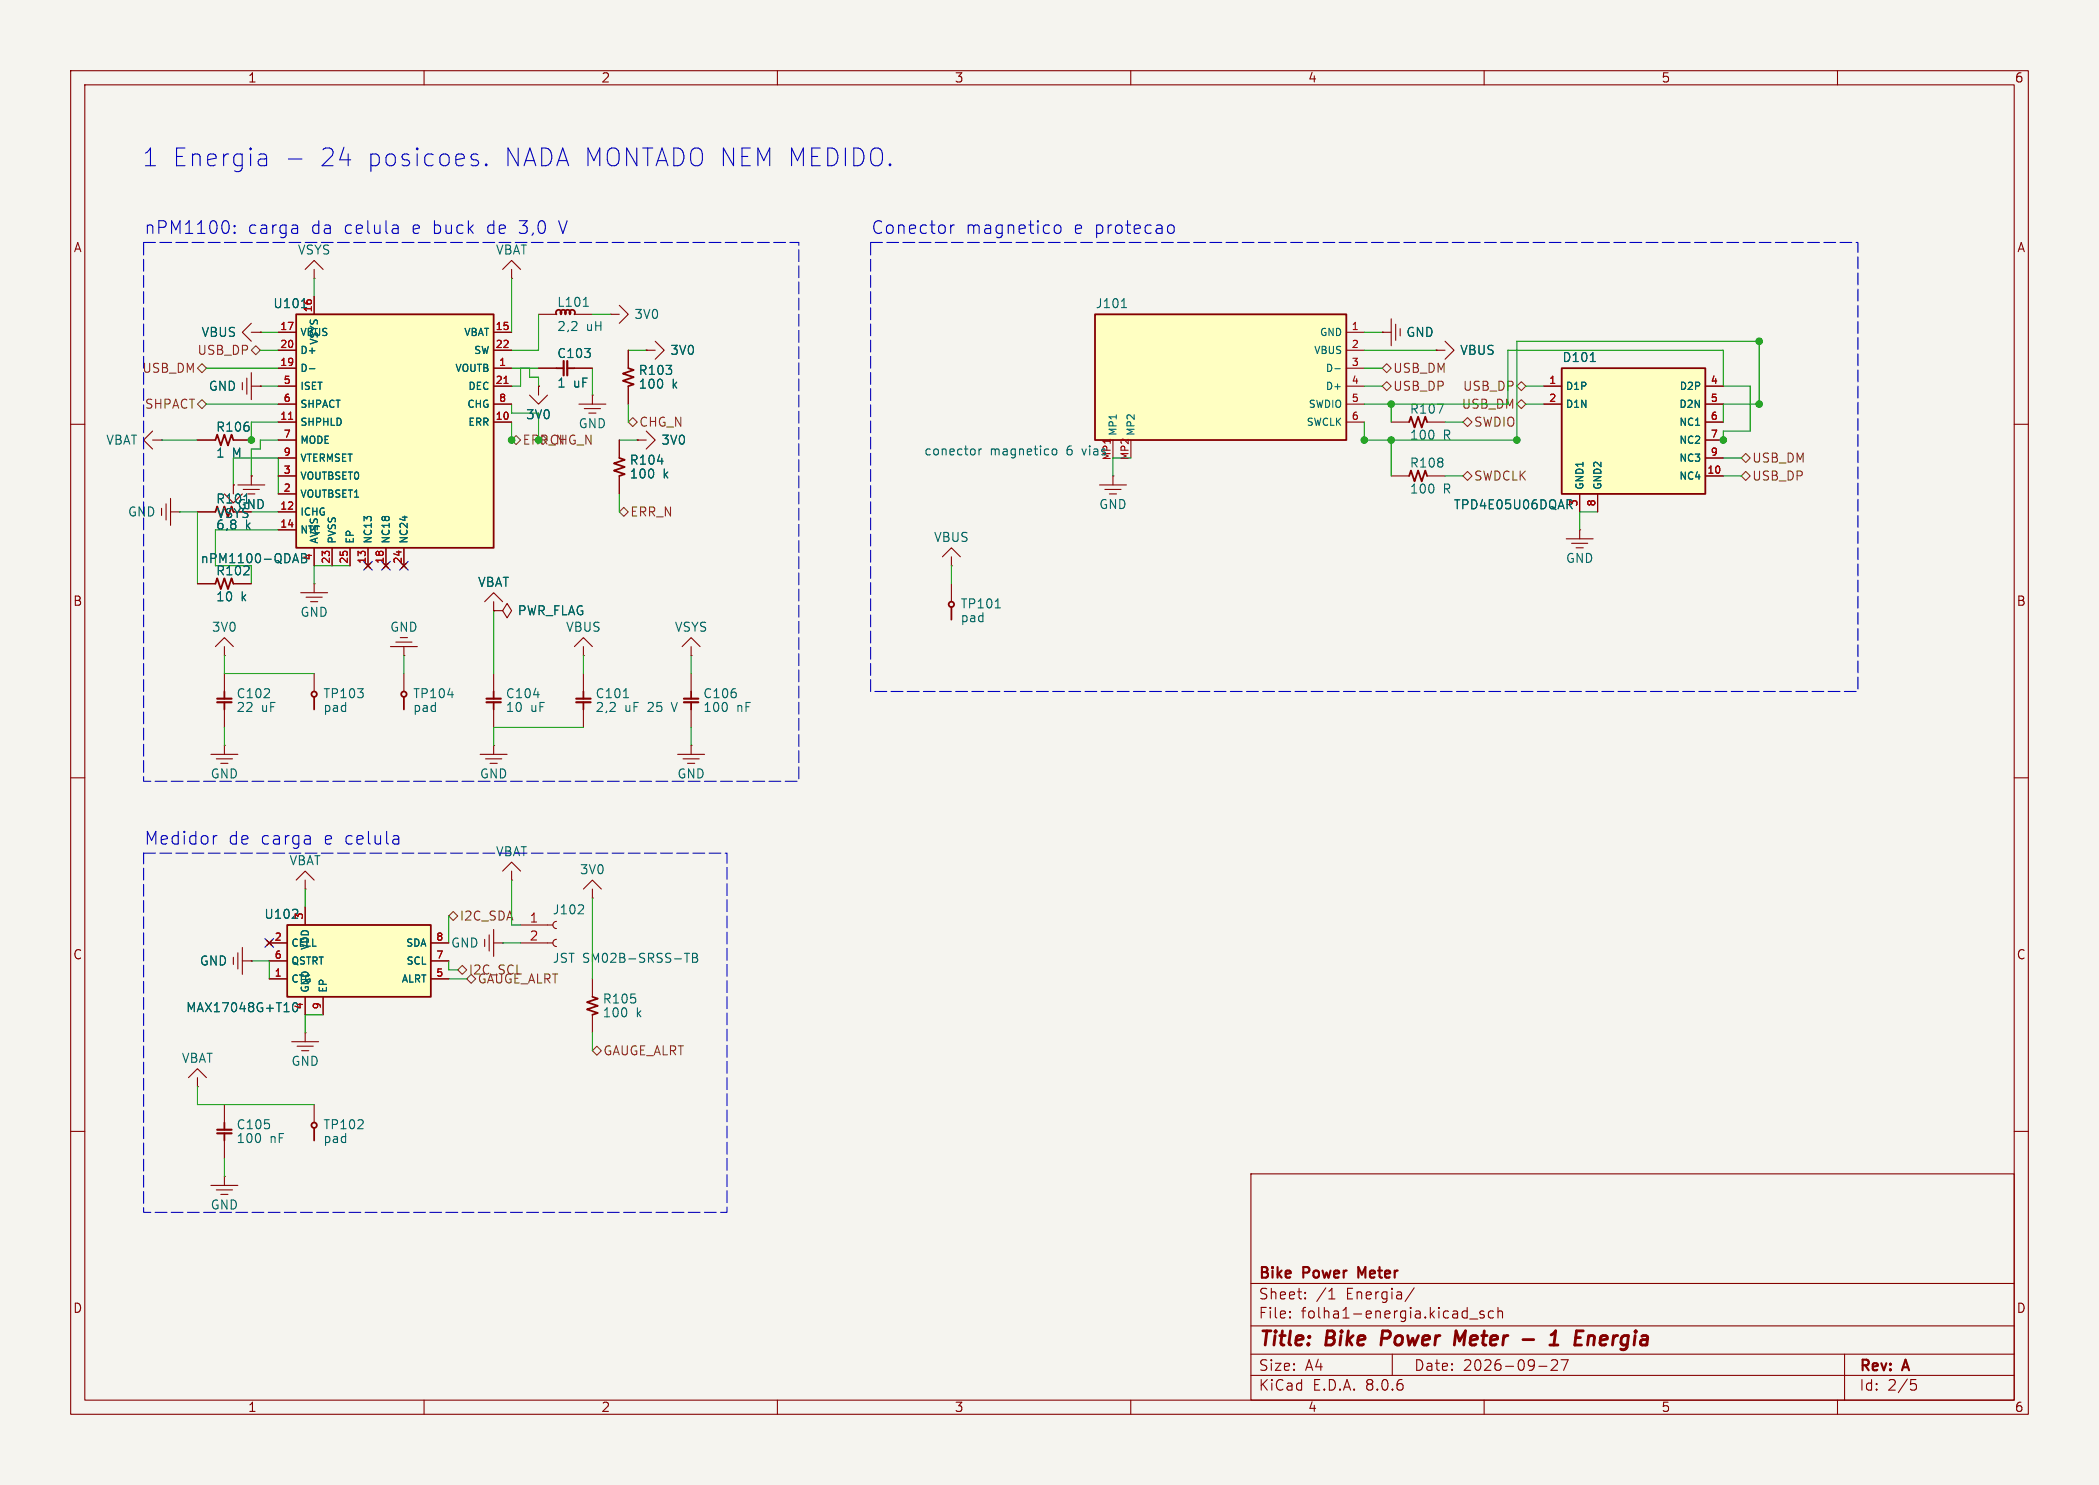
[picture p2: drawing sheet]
<svg xmlns="http://www.w3.org/2000/svg" width="297mm" height="210mm" viewBox="0 0 297 210" stroke-linecap="round" stroke-linejoin="round" font-family="sans-serif">
<path d="M0 0h297v210h-297z" fill="#f5f4ef" stroke="#f5f4ef" stroke-width=".14"/>
<g fill="none" stroke="#840000" stroke-width=".15">
<path d="M10 10h277v190h-277zM12 12h273v186h-273zM60 10v2M110 10v2M160 10v2M210 10v2M260 10v2M10 60h2M34.3 54.1v1M34.9 53.5v2.3M35.6 45.7l-1.3 1.3 1.3 1.3M35.6 52.7v3.8"/>
<path d="M35.6 47h1.2M35.6 54.6h1.2M36.8 47h.1M36.8 54.6h.1M76.2 44.5h2.5M76.2 52.1h2.5M81.3 44.5h2.5M81.3 52.1h2.5M81.9 57.2h3.8M82.7 57.8h2.3M83.3 58.4h1M83.8 55.9h.1"/>
<path d="M83.8 55.9v1.3M86.4 44.5h.1M86.4 44.5h1.2M87.6 43.2l1.3 1.3-1.3 1.2M285 60h2M21.6 61l-1.3 1.2 1.3 1.3M21.6 62.2h1.3M22.9 62.2h.1M22.9 71.9v1M23.5 71.2v2.3M24.1 72.4h1.3M24.1 70.5v3.8"/>
<path d="M25.4 72.4h.1M27.9 72.4h2.6M27.9 62.2h2.6M33 68.6h.1M33 62.2h2.6M33 68.6v1.3M33.7 68.6h3.8M34.4 69.2h2.3M35.1 69.9h1M35.6 67.3h.1M35.6 67.3v1.3M87.6 62.2v2.6"/>
<path d="M87.6 67.3v2.6M27.9 82.6h2.6M30.5 91.4l1.2-1.2 1.3 1.2M31.7 92.7h.1M31.7 91.4v1.3M33 82.6h2.6M42.5 83.8h3.9M43.3 84.5h2.3M43.9 85.1h1.1M44.4 82.6h.1M44.4 82.6v1.2M68.6 85.1l1.2-1.3 1.3 1.3"/>
<path d="M69.8 86.4h.1M69.8 85.1v1.3M69.8 86.4h1.3M71.8 85.3l.6 1.1-.6 1-.7-1zM82.5 95.3v2.5M10 110h2M82.5 100.3v2.6M95.9 106.7h3.8M96.6 107.3h2.3M97.3 108h1M97.8 105.4h.1M97.8 105.4v1.3"/>
<path d="M285 110h2M71.1 123.2l1.3-1.3 1.3 1.3M72.4 124.5h.1M72.4 123.2v1.3M10 160h2M285 160h2M177 166h108v32h-108zM60 198v2M110 198v2M160 198v2M177 194.5h108M177 191.5h108"/>
<path d="M177 187.5h108M177 181.5h108M182.5 186.3h.1l-.1 .1M182.5 186.3v.1M182.5 185.5v.1M182.5 185.5h.1l-.1 .1M184.7 183.6v.1M184.7 183.6h-.1l.1 .1M184.7 182.8v.1M184.7 182.8h-.1l.1 .1M188 183.7h.9M188.2 182.6l.3-.4v1.5"/>
<path d="M197 191.5v3M200.1 182.1l-1.3 2M208 186.5h1.1M210 185.5l-.4-.1-.2 .2 .1 .2 .5 .2v.1v.2l-.2 .1-.4-.1M210 198v2M211.3 185.5l-.4-.1-.3 .3v.4l.1 .2 .2 .1 .4-.1M212 185.5a.37 .37 0 0 1 .6 .1v.8M212 184.9v1.5M217.7 193.2h1.2M219.5 192.4l.2-.1 .5 .1a.41 .41 0 0 1 .1 .5l-.8 .9h.9M220.9 192.3h1l-.7 1.5M260 198v2"/>
<path d="M261 191.5v6.5M270.4 195.1h.7M270.5 195.7h.4l.3 .3v.3l-.2 .2-.5 .1"/>
</g>
<path d="M195.6 188.2l-.2 2M207.4 188.2l-.9 1.4-.5-1.4-.2 2M215.5 189.4h1.5M219.3 190.2h1.1M219.5 188.8l.6-.6-.2 2M225.1 188.9l.5 .1v.2l-.1 1" fill="none" stroke="#840000" stroke-width=".4"/>
<path d="M192.7 180.3l-.5-1.1v1.5" fill="none" stroke="#840000" stroke-width=".3"/>
<path d="M78.7 44.5v-.5l.4-.2 .3 .2v.5l-.1-.4 .3-.3h.2l.2 .2 .1 .2-.1 .3-.1-.3 .1-.3 .3-.1 .2 .1 .2 .2-.1 .4v-.3v-.2l.2-.2h.3l.2 .3v.4M78.7 52.1h1.1M80.3 52.1h1M30.5 62.2l.2-.7 .5 1.5 .5-1.5 .6 1.5 .5-1.5 .2 .7M87.6 64.8l.8 .2-1.5 .5 1.5 .5-1.5 .5 1.5 .6-.8 .2M30.5 82.6l.2-.8 .5 1.5 .5-1.5 .6 1.5 .5-1.5 .2 .8M82.5 97.8v1M82.5 99.3v1" fill="none" stroke="#840000" stroke-width=".25"/>
<path d="M82.5 43.3h.8M93 65.2h.8M88.2 98.7h.7" fill="none" stroke="#006464" stroke-width=".15"/>
<path d="M79.8 51.1v2M80.3 51.1v2M81.5 98.8h2.1M81.5 99.3h2.1" fill="none" stroke="#840000" stroke-width=".31"/>
<path d="M154.9 44.5h35.6v17.7h-35.6z" fill="#ffffc2"/>
<path d="M154.9 44.5h35.6v17.7h-35.6z" fill="none" stroke="#840000" stroke-width=".25"/>
<path d="M190.5 47h2.5M190.5 49.5h2.5M190.5 52.1h2.5M190.5 54.6h2.5M190.5 57.2h2.5M190.5 59.7h2.5M157.5 62.2v2.6M160 62.2v2.6" fill="none" stroke="#840000" stroke-width=".15"/>
<path d="M158.7 43.5h.7M188.9 52.1h.7M138.5 63.5v.8M138.9 63.5h-.3l-.1 .2M148.9 63.6l.2-.1 .4 .1v.5l-.1 .2h-.3l-.2-.1z" fill="none" stroke="#006464" stroke-width=".15"/>
<path d="M40.6 130.8h20.4v10.2h-20.4z" fill="#ffffc2"/>
<g fill="none" stroke="#840000" stroke-width=".25">
<path d="M134.6 85.9v1.7M40.6 130.8h20.4v10.2h-20.4z"/>
<circle cx="134.6" cy="85.5" r=".38"/>
</g>
<g fill="none" stroke="#840000" stroke-width=".15">
<path d="M133.3 78.7l1.3-1.2 1.3 1.2M134.6 78.7v1.3M134.6 80h.1M134.6 82.6v2.5M37.7 133l.8 .7M38.1 138.4h2.5M38.1 133.4h2.5M38.1 135.9h2.5M38.5 133l-.8 .7M43.2 128.3v2.5M61 138.4h2.5M61 133.4h2.5"/>
<path d="M61 135.9h2.5M43.2 141v2.5M45.7 141v2.5"/>
</g>
<path d="M140.8 86h.8M41.3 129.9h.8M42.1 128.7v.3M41.5 142v.8" fill="none" stroke="#006464" stroke-width=".15"/>
<path d="M221 52.1h20.3v17.8h-20.3z" fill="#ffffc2"/>
<g fill="none" stroke="#840000" stroke-width=".25">
<path d="M199.4 59.7l.2-.8 .6 1.6 .5-1.6 .5 1.6 .5-1.6 .2 .8M221 52.1h20.3v17.8h-20.3zM199.4 67.3l.2-.8 .6 1.6 .5-1.6 .5 1.6 .5-1.6 .2 .8M31.7 158.8v1M44.4 159.5v1.8M83.8 141l.8 .2-1.5 .5 1.5 .5-1.5 .5 1.5 .6-.8 .2M31.7 160.3v1"/>
<circle cx="44.5" cy="159.1" r=".38"/>
</g>
<g fill="none" stroke="#840000" stroke-width=".15">
<path d="M43.2 38.1l1.2-1.3 1.3 1.3M44.4 39.4h.1M44.4 38.1v1.3M71.1 38.1l1.3-1.3 1.3 1.3M72.4 39.4h.1M72.4 38.1v1.3M74.9 55.9l1.3 1.3 1.3-1.3M76.2 54.6h.1M76.2 54.6v1.3M195.6 47h.1M195.6 47h1.2M196.8 59.7h2.6"/>
<path d="M196.8 45.1v3.8M197.5 45.8v2.3M198.1 46.5v1M201.9 59.7h2.6M203.2 49.5h.1M203.2 49.5h1.3M204.5 48.3l1.2 1.2-1.2 1.3M218.4 54.6h2.6M218.4 57.2h2.6M241.3 54.6h2.5M241.3 57.2h2.5M241.3 59.7h2.5"/>
<path d="M155.6 68.6h3.8M156.3 69.2h2.3M157 69.9h1M157.5 67.3h.1M157.5 67.3v1.3M196.8 67.3h2.6M201.9 67.3h2.6M221.6 76.2h3.8M222.4 76.8h2.3M223 77.5h1M223.5 74.9h.1M223.5 69.9v2.5"/>
<path d="M223.5 74.9v1.3M226.1 69.9v2.5M241.3 67.3h2.5M241.3 62.2h2.5M241.3 64.8h2.5M33 135.4v1M33.7 134.7v2.3M34.3 134v3.8M34.3 135.9h1.3M35.6 135.9h.1M41.9 124.5l1.3-1.3 1.2 1.3M43.2 125.7h.1"/>
<path d="M43.2 124.5v1.2M68.6 132.8v1.1M69.2 132.2v2.3M69.8 133.4h1.3M69.8 131.4v3.9M71.1 133.4h.1M73.7 133.4h4.5M73.7 130.8h4.5M78.7 132.8a.51 .51 0 0 0-.5 .6 .51 .51 0 0 0 .5 .5M78.7 130.3a.51 .51 0 0 0-.5 .5 .51 .51 0 0 0 .5 .5M82.5 125.7l1.3-1.2 1.3 1.2M83.8 127h.1"/>
<path d="M83.8 125.7v1.3M83.8 138.4v2.6M26.7 152.4l1.2-1.3 1.3 1.3M27.9 153.7h.1M27.9 152.4v1.3M31.7 156.2v2.6M44.4 156.2v2.6M83.8 143.5v2.6M29.8 167.6h3.9M30.6 168.3h2.3M31.2 168.9h1.1M31.7 166.4h.1"/>
<path d="M31.7 161.3v2.5M31.7 166.4v1.2"/>
</g>
<path d="M203.4 57.2h.8l-.5 1.2M225 51.1h.7M221.7 70.7h.5M221.7 71.3h.5M82.4 128l.2 .2-.1 .3-.7 .7h.8M96.8 134.8h.8M97.2 134.8v1.3M98 134.8h.4l.2 .1 .1 .3-.3 .2a.34 .34 0 0 1 .3 .3 .34 .34 0 0 1-.2 .4h-.5zM98 135.4h.4" fill="none" stroke="#006464" stroke-width=".15"/>
<path d="M30.7 159.8h2.1M30.7 160.3h2.1" fill="none" stroke="#840000" stroke-width=".31"/>
<path d="M41.9 44.5h27.9v33h-27.9z" fill="#ffffc2"/>
<g fill="none" stroke="#840000" stroke-width=".25">
<path d="M41.9 44.5h27.9v33h-27.9zM88.9 52.1l.8 .2-1.6 .5 1.6 .5-1.6 .5 1.6 .6-.8 .2M31.7 97.8v1M31.7 99.3v1M44.4 98.6v1.7M57.1 98.6v1.7M69.8 97.8v1M69.8 99.3v1M97.8 97.8v1M97.8 99.3v1"/>
<circle cx="44.5" cy="98.2" r=".38"/>
<circle cx="57.2" cy="98.2" r=".38"/>
</g>
<g fill="none" stroke="#840000" stroke-width=".15">
<path d="M36.8 47h.1M36.8 54.6h.1M39.4 52.1h2.5M39.4 59.7h2.5M39.4 47h2.5M39.4 49.5h2.5M39.4 54.6h2.5M39.4 57.2h2.5M44.4 41.9v2.6M69.8 52.1h2.6M69.8 59.7h2.6M69.8 47h2.6"/>
<path d="M69.8 49.5h2.6M69.8 54.6h2.6M69.8 57.2h2.6M76.2 54.6h.1M76.2 52.1h2.5M81.3 52.1h2.5M88.9 49.5v2.6M88.9 54.6v2.6M91.4 49.5h.1M91.4 49.5h1.3M92.7 48.3l1.3 1.2-1.3 1.3M195.6 47h.1"/>
<path d="M203.2 49.5h.1M218.4 54.6h2.6M218.4 57.2h2.6M241.3 59.7h2.5M241.3 54.6h2.5M241.3 57.2h2.5M27.9 72.4h2.6M27.9 62.2h2.6M33 68.6h.1M33 62.2h2.6M35.6 67.3h.1M39.4 72.4h2.5"/>
<path d="M39.4 74.9h2.5M39.4 69.9h2.5M39.4 67.3h2.5M39.4 62.2h2.5M39.4 64.8h2.5M44.4 77.5v2.5M47 77.5v2.5M49.5 77.5v2.5M51.7 79.6l.8 .8M52.1 77.5v2.5M52.5 79.6l-.8 .8M54.2 79.6l.8 .8"/>
<path d="M54.6 77.5v2.5M55 79.6l-.8 .8M56.8 79.6l.7 .8M57.1 77.5v2.5M57.5 79.6l-.7 .8M87.6 62.2v2.6M87.6 67.3v2.6M90.2 62.2h.1M90.2 62.2h1.2M91.4 61l1.3 1.2-1.3 1.3M223.5 69.9v2.5M226.1 69.9v2.5"/>
<path d="M241.3 67.3h2.5M241.3 62.2h2.5M241.3 64.8h2.5M27.9 82.6h2.6M31.7 95.3v2.5M33 82.6h2.6M44.4 95.3v2.5M55.2 91.4h3.9M56 90.8h2.3M57.1 92.7h.1M57.1 91.4v1.3M57.1 95.3v2.5"/>
<path d="M69.8 86.4h.1M69.8 95.3v2.5M81.3 91.4l1.2-1.2 1.3 1.2M82.5 92.7h.1M82.5 91.4v1.3M96.5 91.4l1.3-1.2 1.3 1.2M97.8 92.7h.1M97.8 91.4v1.3M97.8 95.3v2.5M29.8 106.7h3.9M30.6 107.3h2.3M31.2 108h1.1"/>
<path d="M31.7 105.4h.1M31.7 100.3v2.6M31.7 105.4v1.3M67.9 106.7h3.9M68.7 107.3h2.3M69.3 108h1.1M69.8 105.4h.1M69.8 100.3v2.6M69.8 105.4v1.3M97.8 100.3v2.6M35.6 135.9h.1M37.7 133l.8 .7"/>
<path d="M38.1 138.4h2.5M38.1 133.4h2.5M38.1 135.9h2.5M38.5 133l-.8 .7M43.2 128.3v2.5M61 138.4h2.5M61 133.4h2.5M61 135.9h2.5M41.3 147.3h3.8M42 148h2.3M42.7 148.6h1M43.2 146.1h.1"/>
<path d="M43.2 141v2.5M43.2 146.1v1.2M45.7 141v2.5"/>
</g>
<path d="M40.8 59.3h.6M71.3 54.2h.6" fill="none" stroke="#a90000" stroke-width=".15"/>
<g fill="none" stroke="#006464" stroke-width=".15">
<path d="M42.7 43.5h.7M43.8 52.1h.8M225 51.1h.7M41.5 79.2h.6M41.8 78.3l.4 1.3M42.7 78.9h.4M43.1 78.3h-.4v1.3h.5M93 65.2h.8M221.7 70.7h.5M221.7 71.3h.5M63.4 98.2h.7M75.5 98.2h.8"/>
<path d="M41.3 129.9h.8M42.1 128.7v.3M41.5 142v.8"/>
</g>
<path d="M30.7 98.8h2.1M30.7 99.3h2.1M68.8 98.8h2.1M68.8 99.3h2.1M96.8 98.8h2M96.8 99.3h2" fill="none" stroke="#840000" stroke-width=".31"/>
<g fill="none" stroke="#725600" stroke-width=".15">
<path d="M27.9 57.2l.7-.7 .6 .7-.6 .6zM28.6 51.4l.6 .7-.6 .6-.7-.6zM35.6 49.5l.6-.6 .6 .6-.6 .7zM88.9 59.7l.6-.6 .7 .6-.7 .6zM195.6 52.1l.6-.7 .6 .7-.6 .6zM195.6 54.6l.6-.6 .6 .6-.6 .6zM207 59.7l.6-.6 .7 .6-.7 .6zM214.6 57.2l.7-.7 .6 .7-.6 .6zM215.3 54l.6 .6-.6 .6-.7-.6zM72.4 62.2l.6-.6 .7 .6-.7 .7zM88.3 71.8l.6 .6-.6 .6-.7-.6zM207 67.3l.6-.6 .7 .6-.7 .6z"/>
<path d="M246.4 64.8l.6-.7 .6 .7-.6 .6zM246.4 67.3l.6-.6 .6 .6-.6 .6zM63.5 129.5l.6-.6 .7 .6-.7 .7zM64.8 137.2l.6-.7 .6 .7-.6 .6zM66.7 137.8l.6 .6-.6 .7-.7-.7zM83.8 148.6l.7-.6 .6 .6-.6 .6z"/>
</g>
<g fill="none" stroke="#0000c2" stroke-width=".15">
<path d="M32.3 31.6l.1 .3-.1 .8M33.2 32.8l.1 .1-.1 .1M33.2 32.8l-.1 .1 .1 .1M33.2 31.9v.2M33.2 32.8v.2M33.2 31.9l.1 .1-.1 .1M33.2 31.9l-.1 .1 .1 .1M37.4 21.8l.2 .1 .1 .2v1.3M37.7 23.3l-.2 .1h-.6M37.7 22.4l-.2 .1h-.6M40.8 22.5h1.9M42 31.9l.1 .2v.9"/>
<path d="M42.1 32.9l-.2 .1M42.1 32.2l-.2 .1M56.1 31.8l.2 .3v.9M56.3 32.9l-.6 .1M56.3 32.2l-.6 .1M67 22.6l.6 .1 .1 .4-.1 .2-.2 .1h-.5M67 21.8l.6 .1M68.8 23.2l.1 .1-.1 .1M68.8 23.2l-.1 .1 .1 .1M68.8 23.2v.2M134.5 31.8v1.2M135 31.8a.46 .46 0 0 0-.5 .4"/>
<path d="M149.3 32a.49 .49 0 0 1 .4-.2 .49 .49 0 0 1 .4 .4v.5a.49 .49 0 0 1-.5 .3 .49 .49 0 0 1-.4-.3zM165.4 31.9a.49 .49 0 0 1 .7 .3v.5a.49 .49 0 0 1-.7 .2M30.7 118.2a.46 .46 0 0 0-.5 .3M56.2 118.2l.2 .2v1M56.4 119.3l-.2 .1M56.4 118.6l-.2 .1"/>
</g>
<path d="M20.3 34.3h92.7v76.2h-92.7zM123.2 34.3h139.7v63.5h-139.7zM20.3 120.7h82.6v50.8h-82.6z" fill="none" stroke="#0000c2" stroke-width=".15" stroke-dasharray="1.7 .6"/>
<g fill="none" stroke="#009600" stroke-width=".15">
<path d="M44.4 39.4v2.5M72.4 39.4v7.6M29.2 52.1h10.2M29.2 57.2h10.2M36.8 47h2.6M36.8 49.5h2.6M36.8 54.6h2.6M39.4 59.7h-3.8v2.5M72.4 57.2v1.2h3.8v3.8M72.4 59.7v2.5M72.4 52.1h3.8M73.7 52.1v2.5h-1.3"/>
<path d="M74.9 52.1v1.2h1.3v1.3M76.2 44.5v5h-3.8M83.8 52.1v3.8M83.8 44.5h2.6M88.9 49.5h2.5M88.9 57.2v2.5M193 47h2.6M193 49.5h10.2M193 57.2h20.4v-7.7h30.4v5.1h3.8v6.4h-3.8v1.2M193 52.1h2.6M193 54.6h2.6M193 59.7v2.5"/>
<path d="M196.8 57.2v2.5M204.5 59.7h2.5M215.9 54.6h2.5M215.9 57.2h2.5M248.9 57.2h.1M248.9 48.3h.1M248.9 57.2h-5.1v2.5M248.9 48.3h-34.3v13.9M248.9 48.3v8.9M22.9 62.2h5M25.4 72.4h2.5v10.2M33 68.6v-3.8h6.4v5.1"/>
<path d="M35.6 62.2h.1M35.6 72.4h3.8M39.4 62.2h-2.6v1.3h-1.2v3.8M39.4 74.9h-8.9v5.1h5.1v2.6M72.4 62.2h.1M87.6 62.2h2.6M87.6 69.9v2.5M160 64.8h-2.5v2.5M193 62.2h.1M193 62.2h21.6M196.8 62.2v5.1M204.5 67.3h2.5"/>
<path d="M214.6 62.2h.1M226.1 72.4h-2.6v2.5M243.8 62.2h.1M243.8 64.8h2.6M243.8 67.3h2.6M31.7 92.7v2.6h12.7M49.5 80h-5.1v2.6M57.1 92.7v2.6M69.8 86.4v8.9M82.5 92.7v2.6M97.8 92.7v2.6M134.6 80v2.6"/>
<path d="M31.7 102.9v2.5M82.5 102.9h-12.7v2.5M97.8 102.9v2.5M35.6 135.9h2.5v2.5M43.2 125.7v2.6M63.5 138.4h2.5M63.5 129.5v3.9M63.5 135.9v1.3h1.3M71.1 133.4h2.6M72.4 124.5v6.3h1.3M83.8 127v11.4M27.9 153.7v2.5h16.5"/>
<path d="M45.7 143.5h-2.5v2.6M83.8 146.1v2.5M31.7 163.8v2.6"/>
</g>
<path d="M51.5 79.4l1.2 1.2M52.7 79.4l-1.2 1.2M54 79.4l1.2 1.2M55.2 79.4l-1.2 1.2M56.5 79.4l1.3 1.2M57.8 79.4l-1.3 1.2M37.5 132.7l1.2 1.3M38.7 132.7l-1.2 1.3" fill="none" stroke="#000084" stroke-width=".15"/>
<g fill="#009600" stroke="#009600" stroke-width=".15">
<circle cx="72.4" cy="62.2" r=".46"/>
<circle cx="35.6" cy="62.2" r=".46"/>
<circle cx="243.8" cy="62.2" r=".46"/>
<circle cx="248.9" cy="57.2" r=".46"/>
<circle cx="248.9" cy="48.3" r=".46"/>
<circle cx="214.6" cy="62.2" r=".46"/>
<circle cx="196.8" cy="62.2" r=".46"/>
<circle cx="193" cy="62.2" r=".46"/>
<circle cx="196.8" cy="57.2" r=".46"/>
</g>
<g font-size="3.5" fill="#0000c2">
<text x="20" y="23.8">1 Energia</text>
<text x="45" y="23.8">24</text>
<text x="51.6" y="23.8">posicoes.</text>
<text x="71" y="23.8">NADA MONTADO NEM MEDIDO.</text>
</g>
<g font-size="2.8" fill="#840000">
<text x="178" y="190.9">Title:</text>
<text x="187.7" y="190.9">Bike</text>
<text x="196.3" y="190.9">Power</text>
<text x="207.4" y="190.9">Meter</text>
<text x="222.7" y="190.9">1</text>
<text x="226.9" y="190.9">Energia</text>
</g>
<g font-size="2.5" fill="#0000c2">
<text x="20.3" y="33.2">nPM1100:</text>
<text x="35" y="33.2">carga</text>
<text x="44" y="33.2">da</text>
<text x="48.7" y="33.2">celula</text>
<text x="58.4" y="33.2">e buck</text>
<text x="69.2" y="33.2">de</text>
<text x="73.8" y="33.2">3,0</text>
<text x="79.6" y="33.2">V</text>
<text x="123.2" y="33.2">Conector</text>
<text x="136.6" y="33.2">magnetico</text>
<text x="151.9" y="33.2">e protecao</text>
<text x="20.3" y="119.6">Medidor</text>
<text x="32.2" y="119.6">de</text>
<text x="36.9" y="119.6">carga</text>
<text x="45.9" y="119.6">e celula</text>
</g>
<g font-size="2.1" fill="#840000">
<text x="178" y="184">Sheet:</text>
<text x="178" y="181.2">Bike</text>
<text x="184.5" y="181.2">Power</text>
<text x="186.2" y="184">/1</text>
<text x="190.5" y="184">Energia/</text>
<text x="192.8" y="181.2">Meter</text>
<text x="178" y="186.7">File:</text>
<text x="184.1" y="186.7">folha1-energia.kicad_sch</text>
<text x="178" y="196.9">KiCad</text>
<text x="178" y="194.1">Size:</text>
<text x="184.7" y="194.1">A4</text>
<text x="185.7" y="196.9">E.D.A.</text>
<text x="193.3" y="196.9">8.0.6</text>
<text x="200" y="194.1">Date:</text>
<text x="207" y="194.1">2026-09-27</text>
<text x="263" y="194.3">Rev:</text>
<text x="263" y="196.9">Id:</text>
<text x="267.1" y="196.9">2/5</text>
<text x="269.4" y="194.3">A</text>
</g>
<g font-size="1.8" fill="#840000">
<text x="35" y="11.9">1</text>
<text x="85" y="11.9">2</text>
<text x="135" y="11.9">3</text>
<text x="185" y="11.9">4</text>
<text x="235" y="11.9">5</text>
<text x="285" y="11.9">6</text>
<text x="10.3" y="35.9">A</text>
<text x="285.3" y="35.9">A</text>
<text x="10.3" y="85.9">B</text>
<text x="285.3" y="85.9">B</text>
<text x="10.3" y="135.9">C</text>
<text x="285.3" y="135.9">C</text>
<text x="10.3" y="185.9">D</text>
<text x="285.3" y="185.9">D</text>
<text x="35" y="199.9">1</text>
<text x="85" y="199.9">2</text>
<text x="135" y="199.9">3</text>
<text x="185" y="199.9">4</text>
<text x="235" y="199.9">5</text>
<text x="285" y="199.9">6</text>
</g>
<g font-size="1.8" fill="#006464">
<text x="42.1" y="36.2">VSYS</text>
<text x="70.1" y="36.2">VBAT</text>
<text x="28.4" y="47.9">VBUS</text>
<text x="38.6" y="43.8">U101</text>
<text x="78.7" y="47">2,2</text>
<text x="78.7" y="43.6">L101</text>
<text x="82.9" y="47">uH</text>
<text x="89.7" y="45.3">3V0</text>
<text x="154.9" y="43.8">J101</text>
<text x="198.9" y="47.9">GND</text>
<text x="78.7" y="50.8">C103</text>
<text x="90.3" y="53.2">R103</text>
<text x="94.7" y="50.4">3V0</text>
<text x="206.5" y="50.4">VBUS</text>
<text x="221" y="51.4">D101</text>
<text x="29.4" y="55.5">GND</text>
<text x="74.3" y="59.5">3V0</text>
<text x="78.7" y="55">1</text>
<text x="81.1" y="55">uF</text>
<text x="90.3" y="55.2">100</text>
<text x="95.1" y="55.2">k</text>
<text x="199.4" y="58.7">R107</text>
<text x="14.9" y="63.1">VBAT</text>
<text x="30.5" y="61.3">R106</text>
<text x="30.5" y="64.9">1</text>
<text x="32.9" y="64.9">M</text>
<text x="81.8" y="60.8">GND</text>
<text x="89" y="65.9">R104</text>
<text x="93.5" y="63.1">3V0</text>
<text x="130.7" y="64.6">conector</text>
<text x="140.1" y="64.6">magnetico</text>
<text x="151" y="64.6">6</text>
<text x="153.4" y="64.6">vias</text>
<text x="199.4" y="62.4">100</text>
<text x="204.2" y="62.4">R</text>
<text x="30.5" y="71.4">R101</text>
<text x="89" y="67.9">100</text>
<text x="93.8" y="67.9">k</text>
<text x="199.4" y="66.3">R108</text>
<text x="199.4" y="70">100</text>
<text x="204.2" y="70">R</text>
<text x="18" y="73.3">GND</text>
<text x="30.5" y="75.1">6,8</text>
<text x="30.6" y="73.5">VSYS</text>
<text x="33.5" y="72.2">GND</text>
<text x="34.7" y="75.1">k</text>
<text x="132.1" y="76.8">VBUS</text>
<text x="155.4" y="72.2">GND</text>
<text x="205.6" y="72.2">TPD4E05U06DQAR</text>
<text x="28.3" y="79.9">nPM1100-QDAB</text>
<text x="30.5" y="81.6">R102</text>
<text x="67.5" y="83.2">VBAT</text>
<text x="221.5" y="79.8">GND</text>
<text x="29.9" y="89.5">3V0</text>
<text x="30.5" y="85.3">10</text>
<text x="34.1" y="85.3">k</text>
<text x="42.4" y="87.4">GND</text>
<text x="55.1" y="89.5">GND</text>
<text x="73.2" y="87.2">PWR_FLAG</text>
<text x="80" y="89.5">VBUS</text>
<text x="95.4" y="89.5">VSYS</text>
<text x="135.8" y="86.2">TP101</text>
<text x="135.8" y="88.2">pad</text>
<text x="33.4" y="98.9">C102</text>
<text x="33.4" y="100.9">22</text>
<text x="37" y="100.9">uF</text>
<text x="45.7" y="98.9">TP103</text>
<text x="45.7" y="100.9">pad</text>
<text x="58.4" y="98.9">TP104</text>
<text x="58.4" y="100.9">pad</text>
<text x="71.5" y="98.9">C104</text>
<text x="71.5" y="100.9">10</text>
<text x="75.1" y="100.9">uF</text>
<text x="84.2" y="98.9">C101</text>
<text x="84.2" y="100.9">2,2</text>
<text x="88.4" y="100.9">uF</text>
<text x="91.8" y="100.9">25</text>
<text x="95.4" y="100.9">V</text>
<text x="99.4" y="98.9">C106</text>
<text x="99.4" y="100.9">100</text>
<text x="104.2" y="100.9">nF</text>
<text x="29.7" y="110.3">GND</text>
<text x="67.8" y="110.3">GND</text>
<text x="95.8" y="110.3">GND</text>
<text x="40.9" y="122.6">VBAT</text>
<text x="70.1" y="121.3">VBAT</text>
<text x="82" y="123.8">3V0</text>
<text x="37.3" y="130.1">U102</text>
<text x="78.1" y="129.5">J102</text>
<text x="28.2" y="136.8">GND</text>
<text x="63.7" y="134.2">GND</text>
<text x="78.1" y="136.4">JST SM02B-SRSS-TB</text>
<text x="26.2" y="143.4">MAX17048G+T10</text>
<text x="85.2" y="142.1">R105</text>
<text x="85.2" y="144.1">100</text>
<text x="90" y="144.1">k</text>
<text x="25.6" y="150.5">VBAT</text>
<text x="41.1" y="150.9">GND</text>
<text x="33.4" y="159.9">C105</text>
<text x="33.4" y="161.9">100</text>
<text x="38.2" y="161.9">nF</text>
<text x="45.7" y="159.9">TP102</text>
<text x="45.7" y="161.9">pad</text>
<text x="29.7" y="171.3">GND</text>
</g>
<g font-size="1.8" fill="#725600">
<text x="20" y="52.9">USB_DM</text>
<text x="27.8" y="50.4">USB_DP</text>
<text x="197" y="52.9">USB_DM</text>
<text x="20.4" y="58">SHPACT</text>
<text x="197" y="55.5">USB_DP</text>
<text x="206.7" y="58">USB_DM</text>
<text x="206.9" y="55.5">USB_DP</text>
<text x="77.7" y="63.1">CHG_N</text>
<text x="90.4" y="60.6">CHG_N</text>
<text x="208.5" y="60.6">SWDIO</text>
<text x="247.8" y="65.6">USB_DM</text>
<text x="208.5" y="68.2">SWDCLK</text>
<text x="247.8" y="68.2">USB_DP</text>
<text x="89.1" y="73.3">ERR_N</text>
<text x="65" y="130.4">I2C_SDA</text>
<text x="66.2" y="138">I2C_SCL</text>
<text x="67.5" y="139.3">GAUGE_ALRT</text>
<text x="85.3" y="149.5">GAUGE_ALRT</text>
</g>
<text font-size="1.8" fill="#009600" x="73.9" y="63.1">ERR_N</text>
<g font-size="1.8" fill="#a90000">
<text x="74.9" y="130.6">1</text>
<text x="74.9" y="133.1">2</text>
</g>
<g font-size="1.4" fill="#a90000">
<text x="39.5" y="46.7">17</text>
<text x="44.2" y="44.3" transform="rotate(-90 44.2 44.3)">16</text>
<text x="70" y="46.7">15</text>
<text x="191.2" y="46.7">1</text>
<text x="39.5" y="51.8">19</text>
<text x="39.5" y="49.3">20</text>
<text x="70" y="49.3">22</text>
<text x="70.5" y="51.8">1</text>
<text x="191.2" y="49.3">2</text>
<text x="191.2" y="51.8">3</text>
<text x="39.5" y="59.4">11</text>
<text x="40" y="54.4">5</text>
<text x="40" y="56.9">6</text>
<text x="70" y="59.4">10</text>
<text x="70" y="54.4">21</text>
<text x="70.5" y="56.9">8</text>
<text x="191.2" y="54.4">4</text>
<text x="191.2" y="56.9">5</text>
<text x="191.2" y="59.4">6</text>
<text x="219.1" y="54.4">1</text>
<text x="219.1" y="56.9">2</text>
<text x="242" y="54.4">4</text>
<text x="242" y="56.9">5</text>
<text x="242" y="59.4">6</text>
<text x="40" y="62">7</text>
<text x="40" y="64.5">9</text>
<text x="159.8" y="65.2" transform="rotate(-90 159.8 65.2)">MP2</text>
<text x="242" y="62">7</text>
<text x="242" y="64.5">9</text>
<text x="40" y="69.6">2</text>
<text x="40" y="67.1">3</text>
<text x="223.3" y="71.7" transform="rotate(-90 223.3 71.7)">3</text>
<text x="225.8" y="71.7" transform="rotate(-90 225.8 71.7)">8</text>
<text x="241.5" y="67.1">10</text>
<text x="39.5" y="72.1">12</text>
<text x="39.5" y="74.7">14</text>
<text x="44.2" y="79.4" transform="rotate(-90 44.2 79.4)">4</text>
<text x="46.7" y="79.8" transform="rotate(-90 46.7 79.8)">23</text>
<text x="49.3" y="79.8" transform="rotate(-90 49.3 79.8)">25</text>
<text x="51.8" y="79.8" transform="rotate(-90 51.8 79.8)">13</text>
<text x="54.4" y="79.8" transform="rotate(-90 54.4 79.8)">18</text>
<text x="56.9" y="79.8" transform="rotate(-90 56.9 79.8)">24</text>
<text x="42.9" y="130.2" transform="rotate(-90 42.9 130.2)">3</text>
<text x="38.8" y="133.1">2</text>
<text x="38.8" y="135.6">6</text>
<text x="61.6" y="135.6">7</text>
<text x="61.6" y="133.1">8</text>
<text x="38.8" y="138.2">1</text>
<text x="42.9" y="142.9" transform="rotate(-90 42.9 142.9)">4</text>
<text x="45.5" y="142.9" transform="rotate(-90 45.5 142.9)">9</text>
<text x="61.6" y="138.2">5</text>
</g>
<g font-size="1.4" fill="#006464">
<text x="42.4" y="47.7">VBUS</text>
<text x="65.6" y="47.7">VBAT</text>
<text x="186.6" y="47.7">GND</text>
<text x="42.4" y="52.8">D-</text>
<text x="42.4" y="50.3">D+</text>
<text x="45.2" y="48.9" transform="rotate(-90 45.2 48.9)">VSYS</text>
<text x="64.3" y="52.8">VOUTB</text>
<text x="67" y="50.3">SW</text>
<text x="185.8" y="50.3">VBUS</text>
<text x="187.5" y="52.8">D-</text>
<text x="42.4" y="55.3">ISET</text>
<text x="42.4" y="57.9">SHPACT</text>
<text x="66" y="57.9">CHG</text>
<text x="66.1" y="55.3">DEC</text>
<text x="185" y="57.9">SWDIO</text>
<text x="187.5" y="55.3">D+</text>
<text x="221.5" y="55.3">D1P</text>
<text x="221.5" y="57.9">D1N</text>
<text x="237.5" y="57.9">D2N</text>
<text x="237.5" y="55.3">D2P</text>
<text x="42.4" y="60.4">SHPHLD</text>
<text x="42.4" y="63">MODE</text>
<text x="42.4" y="65.5">VTERMSET</text>
<text x="66.1" y="60.4">ERR</text>
<text x="157.2" y="65.2" transform="rotate(-90 157.2 65.2)">MP1</text>
<text x="158.2" y="61.7" transform="rotate(-90 158.2 61.7)">MP1</text>
<text x="160.8" y="61.7" transform="rotate(-90 160.8 61.7)">MP2</text>
<text x="184.8" y="60.4">SWCLK</text>
<text x="237.5" y="60.4">NC1</text>
<text x="237.5" y="63">NC2</text>
<text x="237.5" y="65.5">NC3</text>
<text x="42.4" y="70.6">VOUTBSET1</text>
<text x="42.4" y="68">VOUTBSET0</text>
<text x="224.3" y="69.3" transform="rotate(-90 224.3 69.3)">GND1</text>
<text x="226.8" y="69.3" transform="rotate(-90 226.8 69.3)">GND2</text>
<text x="237.5" y="68">NC4</text>
<text x="42.4" y="73.1">ICHG</text>
<text x="42.4" y="75.7">NTC</text>
<text x="45.2" y="77" transform="rotate(-90 45.2 77)">AVSS</text>
<text x="47.7" y="77" transform="rotate(-90 47.7 77)">PVSS</text>
<text x="50.3" y="77" transform="rotate(-90 50.3 77)">EP</text>
<text x="52.8" y="77" transform="rotate(-90 52.8 77)">NC13</text>
<text x="55.3" y="77" transform="rotate(-90 55.3 77)">NC18</text>
<text x="57.9" y="77" transform="rotate(-90 57.9 77)">NC24</text>
<text x="41.1" y="134.1">CELL</text>
<text x="41.1" y="136.6">QSTRT</text>
<text x="43.9" y="134.5" transform="rotate(-90 43.9 134.5)">VDD</text>
<text x="57.3" y="134.1">SDA</text>
<text x="57.4" y="136.6">SCL</text>
<text x="41.1" y="139.2">CTG</text>
<text x="43.9" y="140.5" transform="rotate(-90 43.9 140.5)">GND</text>
<text x="46.5" y="140.5" transform="rotate(-90 46.5 140.5)">EP</text>
<text x="56.7" y="139.2">ALRT</text>
</g>
</svg>
